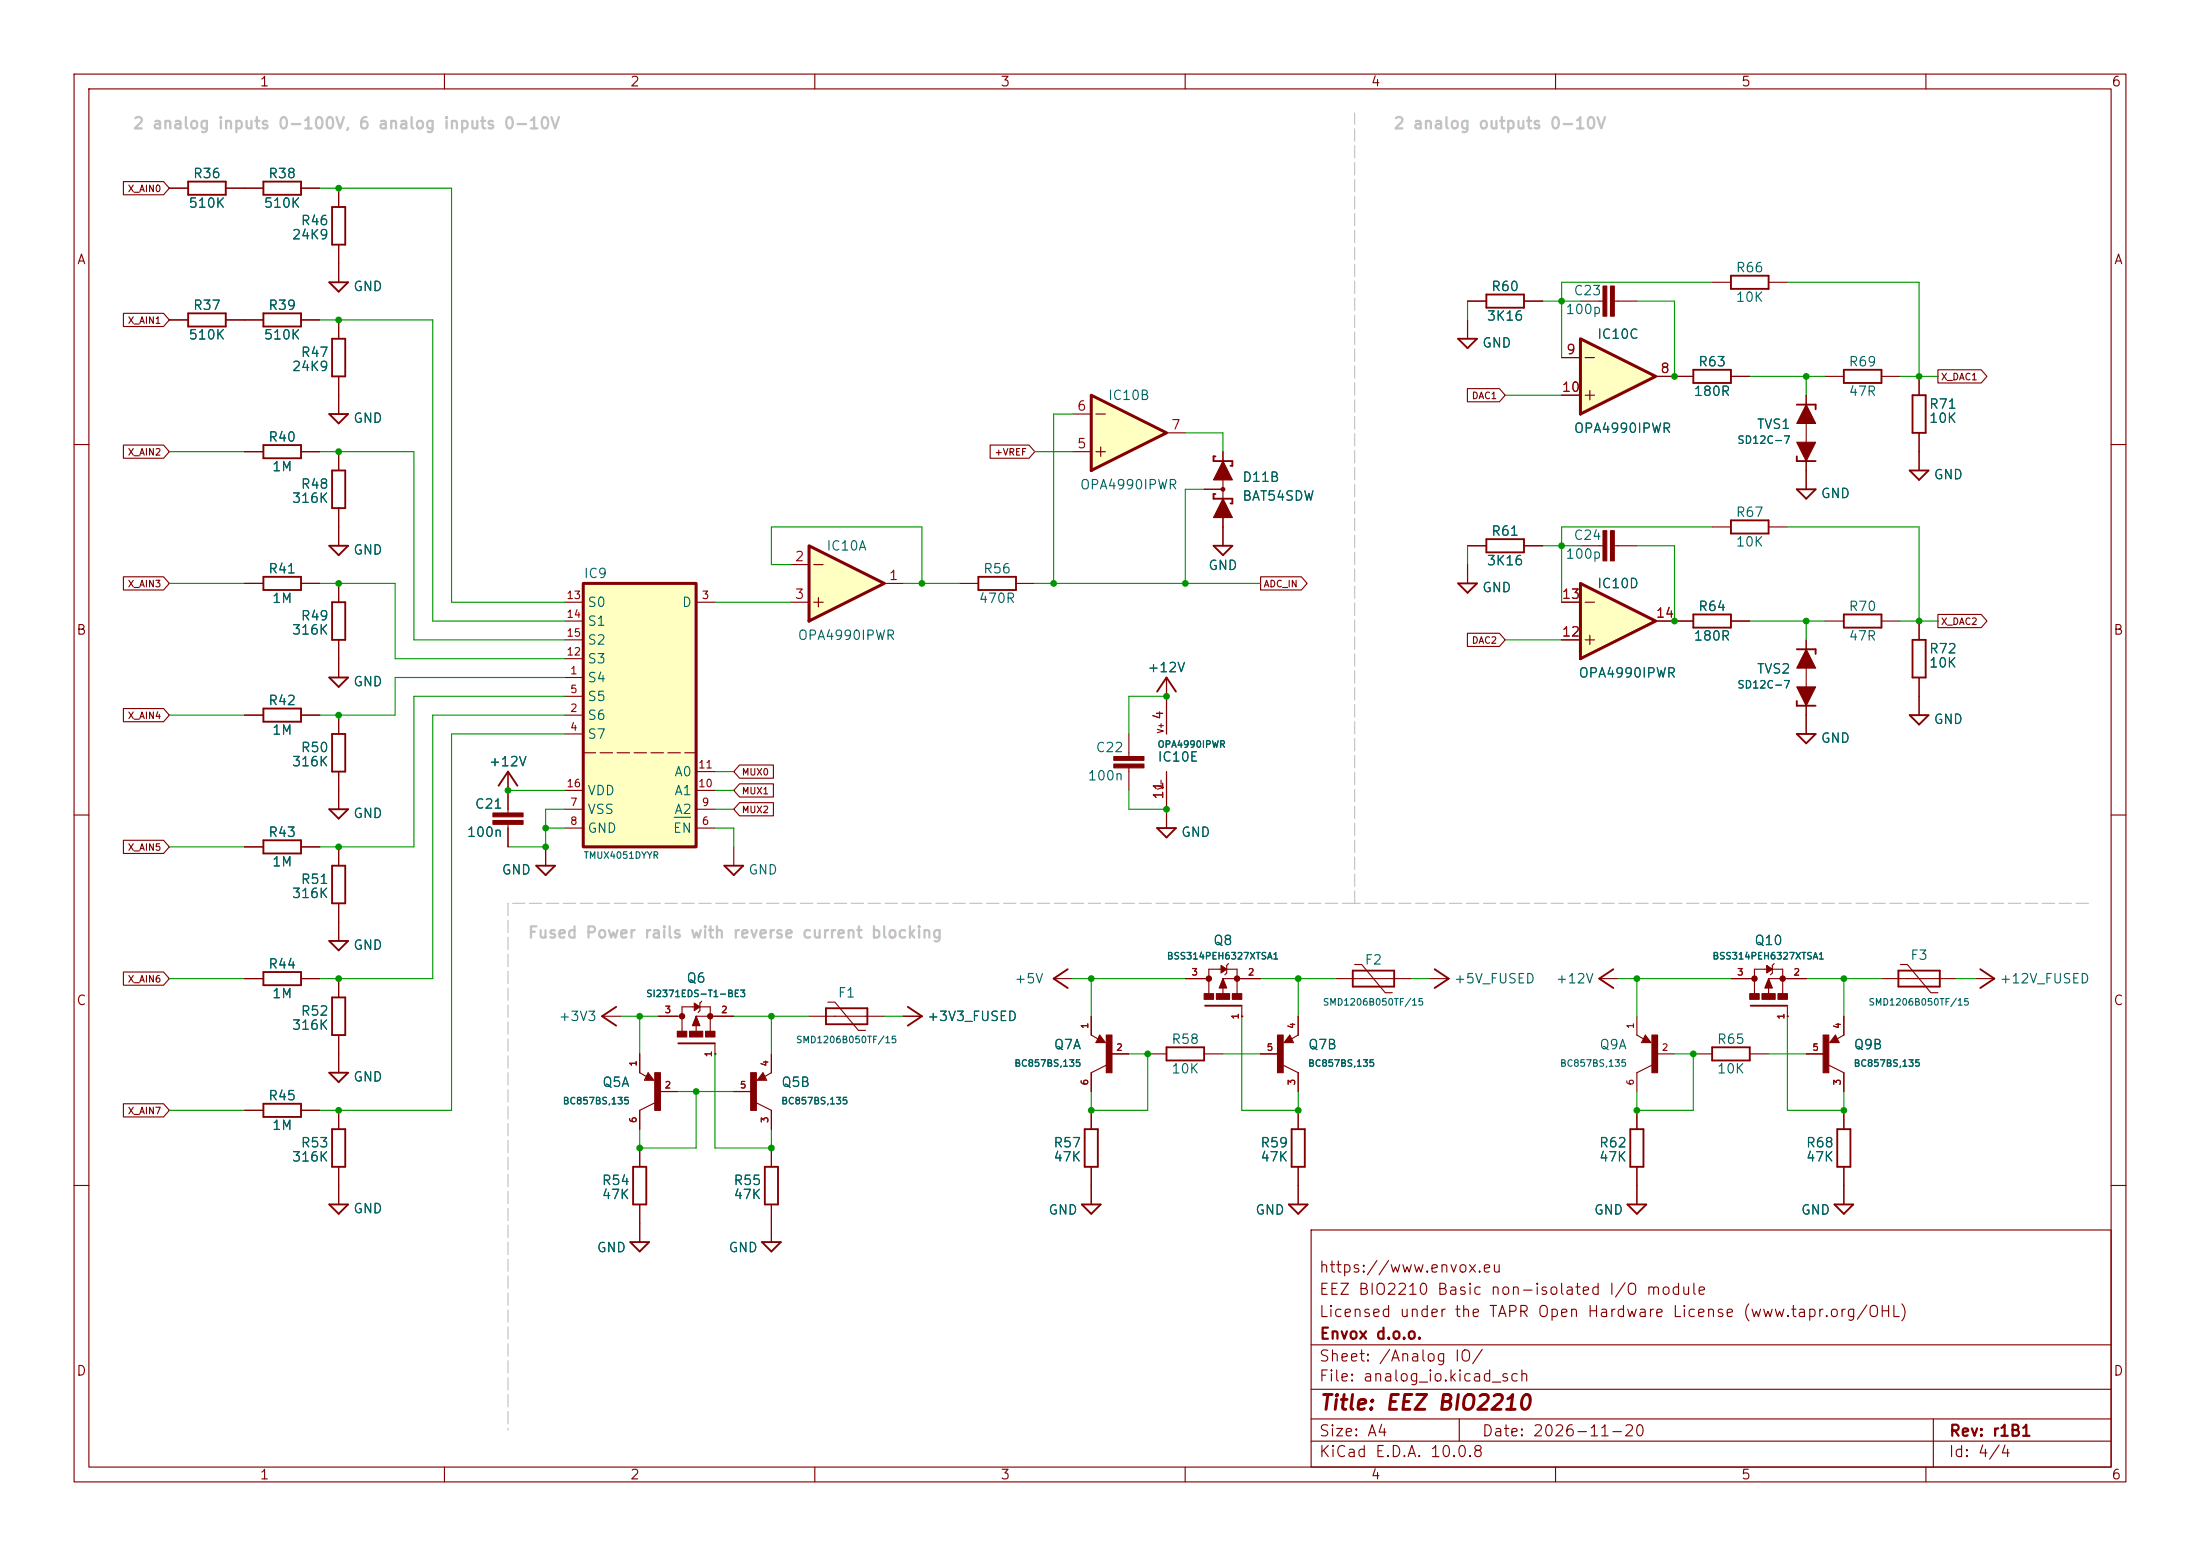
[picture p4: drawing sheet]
<svg xmlns="http://www.w3.org/2000/svg" width="297mm" height="210mm" viewBox="0 0 297 210" stroke-linecap="round" stroke-linejoin="round" font-family="sans-serif">
<g fill="none" stroke="#840000" stroke-width=".15">
<path d="M10 10h277v190h-277zM12 12h273v186h-273zM60 10v2M110 10v2M160 10v2M210 10v2M260 10v2M22.9 25.4h2.5M30.5 25.4h2.5M243.8 53.3v12.7M246.4 50.8h2.5M254 50.8h2.5"/>
<path d="M259.1 50.8v2.5M259.1 58.4v5.1M10 60h2M231.1 71.1h2.6M238.8 71.1h2.5M285 60h2M243.8 86.4v12.7M246.4 83.8h2.5M254 83.8h2.5M259.1 83.8v2.6M259.1 91.4v5.1M10 110h2"/>
<path d="M68.6 104.1v5.6M68.6 111.3v3M285 110h2M81.3 137.2h2.5M121.9 137.2h2.6M142.2 132.1h2.6M147.3 137.2v2.5l.9 .5M148.5 139.7l.7 1h-1.2zM174.1 139.7l.5 1h-1.2zM175.3 137.2v2.5l-.9 .5M180.3 132.1h10.2M182.9 130.2h.9l3.2 3.8h1"/>
<path d="M254 132.1h10.2M256.5 130.2h1l3.2 3.8h.9M266.7 132.1h2.5M86.4 142.2v2.6l.8 .5M86.4 154.9v2.6M87.5 144.8l.8 1h-1.3zM88.4 148.8l-2 1.1v2.5M88.9 147.3h2.5M99.1 147.3h2.5M102.1 148.8l2 1.1v2.5M103 144.8l.5 1h-1.3zM104.1 142.2v2.6l-.8 .5"/>
<path d="M104.1 154.9v2.6M149.4 143.8l-2.1 1v2.5M149.9 142.2h2.5M170.2 142.2h2.5M173.2 143.8l2.1 1v2.5M221 149.9v2.5M221 157.5v5.1M10 160h2M86.4 162.6v5M104.1 162.6v5M147.3 160v2.6M177 166h108v32h-108z"/>
<path d="M285 160h2M60 198v2M110 198v2M160 198v2M177 194.5h108M177 191.5h108M177 187.5h108M177 181.5h108M197 191.5v3M210 198v2M260 198v2M261 191.5v6.5"/>
</g>
<g fill="none" stroke="#840000" stroke-width=".25">
<path d="M25.4 24.5h5.1v1.8h-5.1zM242.6 54.6h2.5v.6M248.9 49.9h5.1v1.8h-5.1zM258.2 53.3h1.8v5.1h-1.8zM233.7 70.2h5.1v1.8h-5.1zM242.6 61.6v.6h2.5M242.6 66h2.5l-1.3 1.3zM257.8 63.5h2.5l-1.2 1.3zM242.6 99.1h2.5l-1.3 1.2zM242.6 94.6v.7h2.5M242.6 87.6h2.5v.7M248.9 82.9h5.1v1.8h-5.1z"/>
<path d="M257.8 96.5h2.5l-1.2 1.3zM258.2 86.4h1.8v5h-1.8zM67.3 106l1.3-1.9 1.2 1.9M83.2 135.9l-1.9 1.3 1.9 1.2M122.6 135.9l1.9 1.3-1.9 1.2M144.1 130.8l-1.9 1.3 1.9 1.3M182.6 131h5.6v2.2h-5.6zM256.3 131h5.6v2.2h-5.6zM267.3 130.8l1.9 1.3-1.9 1.3M85.5 157.5h1.7v5.1h-1.7zM87.5 145.3l.1 .2h-.4l.3-.5 .5 .7h-.8M103 145.3l-.1 .2h.4l-.3-.5-.5 .7h.8"/>
<path d="M103.3 157.5h1.7v5.1h-1.7zM148.5 140.2l.1 .3h-.4l.3-.5 .5 .6h-.8M174.1 140.2l-.1 .3h.4l-.3-.5-.5 .6h.8M220.1 152.4h1.8v5.1h-1.8zM85.1 167.6h2.5l-1.2 1.3zM102.9 167.6h2.5l-1.3 1.3zM146 162.6h2.6l-1.3 1.2zM219.7 162.6h2.5l-1.2 1.2z"/>
</g>
<g fill="#840000" stroke="#840000" stroke-width=".15">
<path d="M88.4 144.8h.8v5.1h-.8z"/>
<path d="M172.5 139.7h.7v5.1h-.7z"/>
<path d="M101.3 144.8h.8v5.1h-.8z"/>
<path d="M149.4 139.7h.7v5.1h-.7z"/>
<path d="M242.6 59.7h2.5l-1.3 2.5z"/>
<path d="M243.8 54.6l1.3 2.6h-2.5z"/>
<path d="M242.6 92.7h2.5l-1.3 2.6z"/>
<path d="M243.8 87.6l1.3 2.6h-2.5z"/>
<path d="M66.5 109.7h4.1v.5h-4.1z"/>
<path d="M66.5 110.7h4.1v.6h-4.1z"/>
</g>
<path d="M78.7 78.7h15.3v35.6h-15.3z" fill="#ffffc2"/>
<path d="M78.7 78.7h15.3v35.6h-15.3z" fill="none" stroke="#840000" stroke-width=".41"/>
<path d="M78.7 101.6h15.3" fill="none" stroke="#840000" stroke-width=".15" stroke-dasharray="1.7 .6"/>
<g fill="none" stroke="#840000" stroke-width=".15">
<path d="M45.7 25.4v2.5M45.7 33v5.1M22.9 43.2h2.5M30.5 43.2h5.1M40.6 43.2h2.6M129.5 78.7h2.6M137.2 78.7h2.5M76.2 91.4h2.5M76.2 96.5h2.5M76.2 81.3h2.5M76.2 99.1h2.5M76.2 94h2.5"/>
<path d="M76.2 88.9h2.5M76.2 83.8h2.5M76.2 86.4h2.5M94 81.3h2.5M76.2 111.8h2.5M76.2 109.2h2.5M76.2 106.7h2.5M94 111.8h2.5M94 109.2h2.5M94 106.7h2.5M94 104.1h2.5"/>
</g>
<path d="M91 110.3h2.2" fill="none" stroke="#006464" stroke-width=".15"/>
<path d="M44.4 38.1h2.6l-1.3 1.3zM44.8 27.9h1.8v5.1h-1.8zM25.4 42.3h5.1v1.8h-5.1zM35.6 42.3h5v1.8h-5zM132.1 77.9h5.1v1.7h-5.1z" fill="none" stroke="#840000" stroke-width=".25"/>
<path d="M109.2 73.7l10.2 5-10.2 5.1z" fill="#ffffc2"/>
<g fill="none" stroke="#840000" stroke-width=".15">
<path d="M33 25.4h2.6M40.6 25.4h2.6M45.7 43.2v2.5M45.7 50.8v5.1M33 78.7h2.6M33 61h2.6M40.6 78.7h2.6M40.6 61h2.6M45.7 61v2.5M45.7 68.6v5.1M106.7 76.2h2.5M109.9 76.2h1.2"/>
<path d="M119.4 78.7h2.5M165.1 62.2v6.4M198.1 76.2v2.5M198.1 73.7h2.6M205.7 73.7h2.6M106.7 81.3h2.5M109.9 81.3h1.2M110.5 80.6v1.3M152.4 99.1v3M157.5 91.4v2.6M33 114.3h2.6M40.6 114.3h2.6"/>
<path d="M73.7 114.3v2.5M99.1 114.3v2.5M152.4 103.6v3.1M33 132.1h2.6M40.6 132.1h2.6M45.7 132.1v2.5M45.7 139.7v2.5M88.9 137.2h3.2M92.1 139.2v-3.3h3.8v3.3M94.7 135.1l-.2 .3v1l-.3 .3M99.1 137.2h-5.1v2M109.2 137.2h10.2"/>
<path d="M111.8 135.3h.9l3.2 3.8h.9M193 132.1h2.6M215.9 132.1h2.5M221 137.2v2.5l.9 .5M222.1 139.7l.8 1h-1.3zM233.7 132.1h3.2M236.9 134.1v-3.3h3.8v3.3M239.5 130l-.2 .3v1l-.3 .3M241.3 137.2h.1M241.3 135.9v1.4M243.8 132.1h-5v2M247.8 139.7l.5 1h-1.3z"/>
<path d="M248.9 137.2v2.5l-.9 .5M96.5 142.2h.1M96.5 141v1.4M175.3 149.9v2.5M175.3 157.5v5.1M223 143.8l-2 1v2.5M223.5 142.2h2.6M228.6 142.2h2.5M236.2 142.2h2.6M243.8 142.2h2.6M246.9 143.8l2 1v2.5M248.9 149.9v2.5"/>
<path d="M248.9 157.5v5.1"/>
</g>
<path d="M109.2 73.7l10.2 5-10.2 5.1z" fill="none" stroke="#840000" stroke-width=".41"/>
<g fill="none" stroke="#840000" stroke-width=".25">
<path d="M35.6 24.5h5v1.8h-5zM44.4 55.9h2.6l-1.3 1.3zM44.8 45.7h1.8v5.1h-1.8zM35.6 60.1h5v1.7h-5zM35.6 77.9h5v1.7h-5zM44.4 73.7h2.6l-1.3 1.2zM44.8 63.5h1.8v5.1h-1.8zM164.1 66.7h-.3v.6h2.6v.6h-.3M196.8 78.7h2.6l-1.3 1.3zM200.7 72.8h5v1.7h-5zM156.2 93.3l1.3-1.9 1.2 1.9M35.6 113.4h5v1.8h-5z"/>
<path d="M72.4 116.8h2.5l-1.2 1.3zM97.8 116.8h2.5l-1.2 1.3zM35.6 131.2h5v1.8h-5zM44.8 134.6h1.8v5.1h-1.8zM111.5 136.1h5.6v2.1h-5.6zM193.7 130.8l1.9 1.3-1.9 1.3M217.8 130.8l-1.9 1.3 1.9 1.3M236.3 135.7h5M91.6 140.8h4.9M174.4 152.4h1.7v5.1h-1.7zM222.1 140.2l.1 .3h-.3l.2-.5 .5 .6h-.7M231.1 141.4h5.1v1.7h-5.1z"/>
<path d="M247.8 140.2l-.2 .3h.4l-.2-.5-.5 .6h.7M248 152.4h1.8v5.1h-1.8zM174 162.6h2.5l-1.2 1.2zM247.6 162.6h2.6l-1.3 1.2z"/>
</g>
<g fill="#840000" stroke="#840000" stroke-width=".15">
<path d="M95.2 139.2h1.3v.8h-1.3z"/>
<path d="M93.1 139.2h1.8v.8h-1.8z"/>
<path d="M91.4 139.2h1.3v.8h-1.3z"/>
<path d="M94 137.2l.5 1.2h-1z"/>
<path d="M93.7 135.4l.8 .5-.8 .5z"/>
<path d="M223 139.7h.8v5.1h-.8z"/>
<path d="M240 134.1h1.3v.8h-1.3z"/>
<path d="M237.9 134.1h1.7v.8h-1.7z"/>
<path d="M236.2 134.1h1.3v.8h-1.3z"/>
<path d="M238.8 132.1l.5 1.3h-1z"/>
<path d="M238.5 130.3l.8 .5-.8 .5z"/>
<path d="M246.1 139.7h.8v5.1h-.8z"/>
<path d="M150.4 102.1h4v.5h-4z"/>
<path d="M150.4 103.1h4v.5h-4z"/>
<circle cx="95.9" cy="137.2" r=".36"/>
<circle cx="92.1" cy="137.2" r=".36"/>
<circle cx="240.7" cy="132.1" r=".36"/>
<circle cx="236.9" cy="132.1" r=".36"/>
</g>
<circle cx="165.1" cy="66" r=".33" fill="#840000"/>
<g fill="none" stroke="#840000" stroke-width=".15">
<path d="M231.1 38.1h2.6M238.8 38.1h2.5M226.1 50.8h2.5M233.7 50.8h2.5M162.6 66h2.5M165.1 61v2.5M165.1 68.6v5.1M45.7 88.9v2.5M45.7 96.5v2.6M157.5 94v5.1M45.7 104.1v5.1M45.7 114.3v2.5"/>
<path d="M157.5 104.1v7.7M45.7 121.9v2.6"/>
</g>
<path d="M233.7 37.2h5.1v1.8h-5.1zM228.6 49.9h5.1v1.8h-5.1zM163.8 73.7h2.6l-1.3 1.2zM164.1 61.6h-.3v.6h2.6v.7h-.3M44.4 91.4h2.6l-1.3 1.3zM44.8 99.1h1.8v5h-1.8zM44.4 109.2h2.6l-1.3 1.3zM44.8 116.8h1.8v5.1h-1.8zM156.2 111.8h2.5l-1.2 1.2z" fill="none" stroke="#840000" stroke-width=".25"/>
<g fill="#840000" stroke="#840000" stroke-width=".15">
<path d="M165.1 67.3l1.3 2.6h-2.6z"/>
<path d="M165.1 62.2l1.3 2.6h-2.6z"/>
</g>
<path d="M213.4 45.7l10.1 5.1-10.1 5.1z" fill="#ffffc2"/>
<path d="M210.8 53.3h2.6M210.8 48.3h2.6M213.4 40.6h3M214 53.3h1.3M214 48.3h1.3M214.6 52.7v1.3M217.9 40.6h3.1M223.5 50.8h2.6M45.7 124.5v2.5" fill="none" stroke="#840000" stroke-width=".15"/>
<path d="M213.4 45.7l10.1 5.1-10.1 5.1z" fill="none" stroke="#840000" stroke-width=".41"/>
<path d="M44.4 127h2.6l-1.3 1.3z" fill="none" stroke="#840000" stroke-width=".25"/>
<g fill="#840000" stroke="#840000" stroke-width=".15">
<path d="M217.4 38.6h.5v4.1h-.5z"/>
<path d="M216.4 38.6h.5v4.1h-.5z"/>
</g>
<path d="M147.3 53.3l10.2 5.1-10.2 5.1z" fill="#ffffc2"/>
<g fill="none" stroke="#840000" stroke-width=".15">
<path d="M144.8 55.9h2.5M148 55.9h1.2M157.5 58.4h2.5M198.1 43.2v2.5M198.1 40.6h2.6M205.7 40.6h2.6M45.7 78.7v2.6M144.8 61h2.5M148 61h1.2M148.6 60.3v1.3M33 96.5h2.6M40.6 96.5h2.6"/>
<path d="M45.7 86.4v2.5M226.1 83.8h2.5M233.7 83.8h2.5M160 132.1h3.2M163.2 134.1v-3.3h3.8v3.3M165.9 130l-.3 .3v1l-.2 .3M167.6 137.2h.1M167.6 135.9v1.4M170.2 132.1h-5.1v2M45.7 142.2v2.6M147.3 149.9v2.5M147.3 157.5v2.5"/>
<path d="M154.9 142.2h2.6M162.6 142.2h2.5M45.7 160v2.6"/>
</g>
<path d="M147.3 53.3l10.2 5.1-10.2 5.1z" fill="none" stroke="#840000" stroke-width=".41"/>
<path d="M200.7 39.8h5v1.7h-5zM196.8 45.7h2.6l-1.3 1.3zM35.6 95.6h5v1.8h-5zM44.8 81.3h1.8v5.1h-1.8zM228.6 82.9h5.1v1.8h-5.1zM162.7 135.7h4.9M44.4 144.8h2.6l-1.3 1.3zM146.4 152.4h1.8v5.1h-1.8zM157.5 141.4h5.1v1.7h-5.1zM44.4 162.6h2.6l-1.3 1.2z" fill="none" stroke="#840000" stroke-width=".25"/>
<g fill="#840000" stroke="#840000" stroke-width=".15">
<path d="M166.4 134.1h1.2v.8h-1.2z"/>
<path d="M164.2 134.1h1.8v.8h-1.8z"/>
<path d="M162.6 134.1h1.2v.8h-1.2z"/>
<path d="M165.1 132.1l.5 1.3h-1z"/>
<path d="M164.8 130.3l.8 .5-.8 .5z"/>
<circle cx="167" cy="132.1" r=".36"/>
<circle cx="163.2" cy="132.1" r=".36"/>
</g>
<path d="M213.4 78.7l10.1 5.1-10.1 5.1z" fill="#ffffc2"/>
<g fill="none" stroke="#840000" stroke-width=".15">
<path d="M16.7 24.5h5.4l.8 .9-.8 .9h-5.4zM22.9 25.4h2.5M30.5 25.4h5.1M40.6 25.4h2.6M45.7 25.4v2.5M45.7 33v5.1M16.7 42.3h5.4l.8 .9-.8 .9h-5.4zM22.9 43.2h2.5M30.5 43.2h5.1M40.6 43.2h2.6M45.7 43.2v2.5M45.7 50.8v5.1"/>
<path d="M198.1 52.5h4.3l.8 .8-.8 .9h-4.3zM198.1 43.2v2.5M198.1 40.6h2.6M205.7 40.6h2.6M210.8 48.3h2.6M210.8 53.3h2.6M223.5 50.8h5.1M233.7 50.8h2.5M243.8 53.3v2.6M259.1 50.8v2.5M259.1 58.4v5.1M261.6 49.9h5.9l.7 .9-.7 .9h-5.9z"/>
<path d="M16.7 77.9h5.4l.8 .8-.8 .9h-5.4zM16.7 60.1h5.4l.8 .9-.8 .8h-5.4zM33 78.7h2.6M33 61h2.6M40.6 78.7h2.6M40.6 61h2.6M45.7 61v2.5M45.7 68.6v5.1M45.7 78.7v2.6M133.7 60.1h5.2l.8 .9-.8 .8h-5.2zM162.6 66h2.5M165.1 61v2.5"/>
<path d="M165.1 68.6v5.1M170.2 77.9h5.5l.8 .8-.8 .9h-5.5zM198.1 73.7h2.6M198.1 76.2v2.5M205.7 73.7h2.6M213.4 73.7h3M217.9 73.7h3.1M243.8 61v5M16.7 95.6h5.4l.8 .9-.8 .9h-5.4zM33 96.5h2.6M40.6 96.5h2.6M45.7 86.4v5"/>
<path d="M45.7 96.5v2.6M157.5 91.4v7.7M198.1 85.5h4.3l.8 .9-.8 .8h-4.3zM210.8 86.4h2.6M210.8 81.3h2.6M214 86.4h1.3M214 81.3h1.3M214.6 85.7v1.3M223.5 83.8h5.1M233.7 83.8h2.5M243.8 86.4v2.5M243.8 94v5.1"/>
<path d="M259.1 83.8v2.6M259.1 91.4v5.1M261.6 82.9h5.9l.7 .9-.7 .9h-5.9zM16.7 113.4h5.4l.8 .9-.8 .9h-5.4zM33 114.3h2.6M40.6 114.3h2.6M45.7 104.1v5.1M45.7 114.3v2.5M68.6 104.1v5.1M68.6 111.8v2.5M73.7 114.3v2.5M99.8 105.8h4.6v1.8h-4.6l-.7-.9z"/>
<path d="M99.8 103.3h4.6v1.7h-4.6l-.7-.9zM99.8 108.3h4.6v1.8h-4.6l-.7-.9zM157.5 104.1v7.7M16.7 131.2h5.4l.8 .9-.8 .9h-5.4zM33 132.1h2.6M40.6 132.1h2.6M45.7 121.9v5.1M45.7 132.1v2.5M45.7 139.7v5.1M88.9 137.2h2.5M96.5 137.2h2.6M121.9 137.2h2.6"/>
<path d="M147.3 137.2v2.5M160 132.1h2.6M167.6 137.2h.1M167.6 132.1h2.6M175.3 137.2v2.5M233.7 132.1h2.5M241.3 137.2h.1M241.3 132.1h2.5M248.9 137.2v2.5M16.7 149h5.4l.8 .9-.8 .8h-5.4zM33 149.9h2.6M40.6 149.9h2.6"/>
<path d="M45.7 149.9v2.5M45.7 157.5v5.1M86.4 142.2v2.6M86.4 149.9v2.5M86.4 154.9v2.6M88.9 147.3h2.5M96.5 142.2h.1M99.1 147.3h2.5M104.1 142.2v2.6M104.1 149.9v2.5M104.1 154.9v2.6M147.3 144.8v2.5"/>
<path d="M147.3 149.9v2.5M147.3 157.5v5.1M149.9 142.2h2.5M170.2 142.2h2.5M175.3 144.8v2.5M175.3 149.9v2.5M175.3 157.5v5.1M221 149.9v2.5M221 157.5v5.1M243.8 142.2h2.6M248.9 144.8v2.5M248.9 149.9v2.5"/>
<path d="M248.9 157.5v5.1M86.4 162.6v5M104.1 162.6v5"/>
</g>
<path d="M213.4 78.7l10.1 5.1-10.1 5.1z" fill="none" stroke="#840000" stroke-width=".41"/>
<g fill="#840000" stroke="#840000" stroke-width=".15">
<path d="M217.4 71.6h.5v4.1h-.5z"/>
<path d="M216.4 71.6h.5v4.1h-.5z"/>
</g>
<path d="M35.6 149h5v1.7h-5zM44.8 152.4h1.8v5.1h-1.8z" fill="none" stroke="#840000" stroke-width=".25"/>
<path d="M68.6 121.9v71.1M182.9 121.9v-106.7M182.9 121.9h-114.3M281.9 121.9h-99" fill="none" stroke="#c2c2c2" stroke-width=".15" stroke-dasharray="1.7 .6"/>
<g fill="none" stroke="#009600" stroke-width=".15">
<path d="M43.2 25.4h17.8v55.9h15.2M231.1 38.1h-20.3v10.2M241.3 38.1h17.8v12.7M43.2 43.2h15.2v40.6h17.8M144.8 55.9h-2.6v22.8M160 58.4h5.1v2.6M198.1 40.6v2.6M203.2 53.3h7.6M208.3 40.6h5.1M221 40.6h5.1v10.2M236.2 50.8h10.2M243.8 50.8v2.5"/>
<path d="M256.5 50.8h5.1M22.9 78.7h10.1M22.9 61h10.1M43.2 61h12.7v25.4h20.3M43.2 78.7h10.1v10.2h22.9M106.7 76.2h-2.6v-5.1h20.4v7.6M121.9 78.7h7.6M139.7 78.7h30.5M139.7 61h5.1M162.6 66h-2.6v12.7M198.1 73.7v2.5M208.3 73.7h5.1"/>
<path d="M221 73.7h5.1v10.1M231.1 71.1h-20.3v10.2M241.3 71.1h17.8v12.7M22.9 96.5h10.1M76.2 96.5h-17.8v35.6h-15.2M76.2 94h-20.3v20.3h-12.7M76.2 99.1h-15.2v50.8h-17.8M76.2 91.4h-22.9v5.1h-10.1M96.5 81.3h10.2M157.5 94h-5.1v5.1M203.2 86.4h7.6M236.2 83.8h10.2"/>
<path d="M243.8 83.8v2.6M256.5 83.8h5.1M22.9 114.3h10.1M68.6 106.7h7.6M73.7 111.8h2.5M76.2 109.2h-2.5v5.1h-5.1M96.5 109.2h2.6M96.5 111.8h2.6v2.5M96.5 106.7h2.6M96.5 104.1h2.6M152.4 106.7v2.5h5.1M22.9 132.1h10.1"/>
<path d="M83.8 137.2h5.1M86.4 137.2v5M99.1 137.2h10.1M104.1 137.2v5M119.4 137.2h2.5M144.8 132.1h15.2M147.3 132.1v5.1M167.6 137.2v12.7h7.7v-2.6M170.2 132.1h10.1M175.3 132.1v5.1M190.5 132.1h2.5M218.4 132.1h15.3"/>
<path d="M221 132.1v5.1M241.3 137.2v12.7h7.6v-2.6M243.8 132.1h10.2M248.9 132.1v5.1M264.2 132.1h2.5M22.9 149.9h10.1M91.4 147.3h7.7M94 147.3v7.6h-7.6v-2.5M96.5 142.2v12.7h7.6v-2.5M152.4 142.2h2.5v7.7h-7.6v-2.6M165.1 142.2h5.1M226.1 142.2h2.5v7.7h-7.6v-2.6"/>
<path d="M238.8 142.2h5"/>
</g>
<g fill="#009600">
<circle cx="154.9" cy="142.2" r=".46"/>
<circle cx="147.3" cy="149.9" r=".46"/>
<circle cx="160" cy="78.7" r=".46"/>
<circle cx="142.2" cy="78.7" r=".46"/>
<circle cx="147.3" cy="132.1" r=".46"/>
<circle cx="157.5" cy="94" r=".46"/>
<circle cx="157.5" cy="109.2" r=".46"/>
<circle cx="210.8" cy="40.6" r=".46"/>
<circle cx="210.8" cy="73.7" r=".46"/>
<circle cx="243.8" cy="50.8" r=".46"/>
<circle cx="226.1" cy="50.8" r=".46"/>
<circle cx="226.1" cy="83.8" r=".46"/>
<circle cx="221" cy="132.1" r=".46"/>
<circle cx="259.1" cy="83.8" r=".46"/>
<circle cx="243.8" cy="83.8" r=".46"/>
<circle cx="259.1" cy="50.8" r=".46"/>
<circle cx="248.9" cy="132.1" r=".46"/>
<circle cx="221" cy="149.9" r=".46"/>
<circle cx="228.6" cy="142.2" r=".46"/>
<circle cx="175.3" cy="132.1" r=".46"/>
<circle cx="248.9" cy="149.9" r=".46"/>
<circle cx="175.3" cy="149.9" r=".46"/>
<circle cx="45.7" cy="25.4" r=".46"/>
<circle cx="45.7" cy="61" r=".46"/>
<circle cx="45.7" cy="78.7" r=".46"/>
<circle cx="45.7" cy="43.2" r=".46"/>
<circle cx="104.1" cy="137.2" r=".46"/>
<circle cx="73.7" cy="114.3" r=".46"/>
<circle cx="73.7" cy="111.8" r=".46"/>
<circle cx="86.4" cy="137.2" r=".46"/>
<circle cx="124.5" cy="78.7" r=".46"/>
<circle cx="86.4" cy="154.9" r=".46"/>
<circle cx="94" cy="147.3" r=".46"/>
<circle cx="104.1" cy="154.9" r=".46"/>
<circle cx="68.6" cy="106.7" r=".46"/>
<circle cx="45.7" cy="96.5" r=".46"/>
<circle cx="45.7" cy="132.1" r=".46"/>
<circle cx="45.7" cy="114.3" r=".46"/>
<circle cx="45.7" cy="149.9" r=".46"/>
</g>
<text font-size="2" fill="#840000" x="178" y="190.8">Title: EEZ BIO2210</text>
<g font-size="1.5" fill="#c2c2c2">
<text x="17.8" y="17.8">2 analog inputs 0-100V, 6 analog inputs 0-10V</text>
<text x="188" y="17.8">2 analog outputs 0-10V</text>
<text x="71.2" y="127">Fused Power rails with reverse current blocking</text>
</g>
<g font-size="1.5" fill="#840000">
<text x="178" y="172.1">https://www.envox.eu</text>
<text x="178" y="178.1">Licensed under the TAPR Open Hardware License (www.tapr.org/OHL)</text>
<text x="178" y="175.1">EEZ BIO2210 Basic non-isolated I/O module</text>
<text x="178" y="184.1">Sheet: /Analog IO/</text>
<text x="178" y="181.1">Envox d.o.o.</text>
<text x="178" y="186.8">File: analog_io.kicad_sch</text>
<text x="178" y="197">KiCad E.D.A. 10.0.8</text>
<text x="178" y="194.2">Size: A4</text>
<text x="200" y="194.2">Date: 2026-11-20</text>
<text x="263" y="197">Id: 4/4</text>
<text x="263" y="194.2">Rev: r1B1</text>
</g>
<g font-size="1.3" fill="#840000">
<text x="35" y="12">1</text>
<text x="85" y="12">2</text>
<text x="135" y="12">3</text>
<text x="185" y="12">4</text>
<text x="235" y="12">5</text>
<text x="285" y="12">6</text>
<text x="10.3" y="36">A</text>
<text x="285.3" y="36">A</text>
<text x="10.2" y="86">B</text>
<text x="285.2" y="86">B</text>
<text x="10.2" y="136">C</text>
<text x="285.2" y="136">C</text>
<text x="10.2" y="186">D</text>
<text x="285.2" y="186">D</text>
<text x="35" y="200">1</text>
<text x="85" y="200">2</text>
<text x="135" y="200">3</text>
<text x="185" y="200">4</text>
<text x="235" y="200">5</text>
<text x="285" y="200">6</text>
</g>
<g font-size="1.3" fill="#006464">
<text x="25.4" y="28.4">510K</text>
<text x="26" y="24.4">R36</text>
<text x="35.5" y="28.4">510K</text>
<text x="36.1" y="24.4">R38</text>
<text x="39.3" y="32.6">24K9</text>
<text x="40.5" y="30.7">R46</text>
<text x="47.6" y="39.6">GND</text>
<text x="201.2" y="39.6">R60</text>
<text x="212.4" y="40.2">C23</text>
<text x="234.2" y="37.1">R66</text>
<text x="234.2" y="41.1">10K</text>
<text x="25.4" y="46.1">510K</text>
<text x="26" y="42.1">R37</text>
<text x="35.5" y="46.1">510K</text>
<text x="36.1" y="42.1">R39</text>
<text x="200" y="47.2">GND</text>
<text x="200.6" y="43.6">3K16</text>
<text x="211.3" y="42.7">100p</text>
<text x="215.5" y="46">IC10C</text>
<text x="39.3" y="50.4">24K9</text>
<text x="40.5" y="48.5">R47</text>
<text x="228.6" y="53.8">180R</text>
<text x="229.2" y="49.8">R63</text>
<text x="249.5" y="49.8">R69</text>
<text x="249.5" y="53.8">47R</text>
<text x="36.1" y="59.9">R40</text>
<text x="47.6" y="57.4">GND</text>
<text x="149.5" y="54.3">IC10B</text>
<text x="212.4" y="58.7">OPA4990IPWR</text>
<text x="237.1" y="58.2">TVS1</text>
<text x="260.3" y="55.5">R71</text>
<text x="260.3" y="57.4">10K</text>
<text x="36.6" y="63.9">1M</text>
<text x="167.6" y="65.4">D11B</text>
<text x="261" y="65">GND</text>
<text x="39.3" y="68.2">316K</text>
<text x="40.5" y="66.3">R48</text>
<text x="145.7" y="66.4">OPA4990IPWR</text>
<text x="167.6" y="67.9">BAT54SDW</text>
<text x="234.2" y="70.1">R67</text>
<text x="245.7" y="67.5">GND</text>
<text x="36.1" y="77.7">R41</text>
<text x="47.6" y="75.2">GND</text>
<text x="111.5" y="74.6">IC10A</text>
<text x="132.6" y="77.7">R56</text>
<text x="163" y="77.3">GND</text>
<text x="200.6" y="76.6">3K16</text>
<text x="201.2" y="72.6">R61</text>
<text x="211.3" y="75.7">100p</text>
<text x="212.4" y="73.2">C24</text>
<text x="234.2" y="74.1">10K</text>
<text x="36.6" y="81.7">1M</text>
<text x="78.7" y="78.3">IC9</text>
<text x="79.2" y="82.2">S0</text>
<text x="92" y="82.2">D</text>
<text x="132" y="81.7">470R</text>
<text x="200" y="80.2">GND</text>
<text x="215.5" y="79.7">IC10D</text>
<text x="229.2" y="82.8">R64</text>
<text x="249.5" y="82.8">R70</text>
<text x="39.3" y="86">316K</text>
<text x="40.5" y="84.1">R49</text>
<text x="79.2" y="89.9">S3</text>
<text x="79.2" y="84.8">S1</text>
<text x="79.2" y="87.3">S2</text>
<text x="107.6" y="86.7">OPA4990IPWR</text>
<text x="228.6" y="86.8">180R</text>
<text x="249.5" y="86.8">47R</text>
<text x="260.3" y="88.5">R72</text>
<text x="36.1" y="95.5">R42</text>
<text x="47.6" y="92.9">GND</text>
<text x="79.2" y="92.4">S4</text>
<text x="79.2" y="94.9">S5</text>
<text x="154.8" y="91">+12V</text>
<text x="213" y="91.8">OPA4990IPWR</text>
<text x="237.1" y="91.2">TVS2</text>
<text x="260.3" y="90.4">10K</text>
<text x="36.6" y="99.5">1M</text>
<text x="40.5" y="101.8">R50</text>
<text x="79.2" y="97.5">S6</text>
<text x="79.2" y="100">S7</text>
<text x="147.8" y="101.8">C22</text>
<text x="245.7" y="100.6">GND</text>
<text x="261" y="98">GND</text>
<text x="39.3" y="103.7">316K</text>
<text x="65.9" y="103.7">+12V</text>
<text x="79.2" y="107.6">VDD</text>
<text x="90.9" y="107.6">A1</text>
<text x="90.9" y="105.1">A0</text>
<text x="146.7" y="105.6">100n</text>
<text x="156.2" y="103.1">IC10E</text>
<text x="36.1" y="113.3">R43</text>
<text x="47.6" y="110.7">GND</text>
<text x="62.9" y="113.3">100n</text>
<text x="64" y="109.5">C21</text>
<text x="79.2" y="110.2">VSS</text>
<text x="79.2" y="112.7">GND</text>
<text x="90.8" y="112.7">EN</text>
<text x="90.9" y="110.2">A2</text>
<text x="159.4" y="113.3">GND</text>
<text x="36.6" y="117.3">1M</text>
<text x="40.5" y="119.6">R51</text>
<text x="67.6" y="118.3">GND</text>
<text x="100.9" y="118.3">GND</text>
<text x="39.3" y="121.5">316K</text>
<text x="36.1" y="131">R44</text>
<text x="47.6" y="128.5">GND</text>
<text x="163.7" y="127.9">Q8</text>
<text x="184.1" y="130.5">F2</text>
<text x="236.8" y="127.9">Q10</text>
<text x="257.8" y="129.9">F3</text>
<text x="36.6" y="135">1M</text>
<text x="40.5" y="137.4">R52</text>
<text x="92.6" y="133">Q6</text>
<text x="113" y="134.9">F1</text>
<text x="136.9" y="133">+5V</text>
<text x="196.2" y="133">+5V_FUSED</text>
<text x="209.9" y="133">+12V</text>
<text x="269.9" y="133">+12V_FUSED</text>
<text x="39.3" y="139.3">316K</text>
<text x="75.3" y="138.1">+3V3</text>
<text x="125.1" y="138.1">+3V3_FUSED</text>
<text x="142.2" y="141.9">Q7A</text>
<text x="158" y="141.2">R58</text>
<text x="176.5" y="141.9">Q7B</text>
<text x="215.8" y="141.9">Q9A</text>
<text x="231.7" y="141.2">R65</text>
<text x="250.2" y="141.9">Q9B</text>
<text x="36.1" y="148.8">R45</text>
<text x="47.6" y="146.3">GND</text>
<text x="81.2" y="147">Q5A</text>
<text x="105.4" y="147">Q5B</text>
<text x="158" y="145.2">10K</text>
<text x="231.7" y="145.2">10K</text>
<text x="36.6" y="152.8">1M</text>
<text x="40.5" y="155.2">R53</text>
<text x="142.1" y="155.2">R57</text>
<text x="170.1" y="155.2">R59</text>
<text x="215.8" y="155.2">R62</text>
<text x="243.7" y="155.2">R68</text>
<text x="39.3" y="157.1">316K</text>
<text x="81.2" y="160.3">R54</text>
<text x="98.9" y="160.3">R55</text>
<text x="142.1" y="157.1">47K</text>
<text x="170.1" y="157.1">47K</text>
<text x="215.8" y="157.1">47K</text>
<text x="243.7" y="157.1">47K</text>
<text x="47.6" y="164.1">GND</text>
<text x="81.2" y="162.2">47K</text>
<text x="98.9" y="162.2">47K</text>
<text x="141.4" y="164.2">GND</text>
<text x="169.4" y="164.2">GND</text>
<text x="215.1" y="164.2">GND</text>
<text x="243" y="164.2">GND</text>
<text x="80.5" y="169.3">GND</text>
<text x="98.3" y="169.3">GND</text>
</g>
<g font-size="1.3" fill="#a90000">
<text x="210.8" y="53.2">10</text>
<text x="211.4" y="48.1">9</text>
<text x="224.1" y="50.7">8</text>
<text x="145.3" y="55.7">6</text>
<text x="158" y="58.3">7</text>
<text x="145.3" y="60.8">5</text>
<text x="107.2" y="76.1">2</text>
<text x="107.2" y="81.1">3</text>
<text x="119.9" y="78.6">1</text>
<text x="210.8" y="81.1">13</text>
<text x="223.5" y="83.7">14</text>
<text x="210.8" y="86.2">12</text>
<text x="157.3" y="97.3" transform="rotate(-90 157.3 97.3)">4</text>
<text x="157.3" y="108" transform="rotate(-90 157.3 108)">11</text>
</g>
<g font-size="1" fill="#006464">
<text x="234.5" y="60.2">SD12C-7</text>
<text x="234.5" y="93.2">SD12C-7</text>
</g>
<g font-size="1" fill="#a90000">
<text x="76.4" y="81.1">13</text>
<text x="76.4" y="83.6">14</text>
<text x="94.7" y="81.1">3</text>
<text x="76.4" y="88.7">12</text>
<text x="76.4" y="86.2">15</text>
<text x="76.9" y="91.3">1</text>
<text x="76.9" y="93.8">5</text>
<text x="76.9" y="96.3">2</text>
<text x="76.9" y="98.9">4</text>
<text x="76.4" y="106.5">16</text>
<text x="94.2" y="106.5">10</text>
<text x="94.2" y="104">11</text>
<text x="76.9" y="109">7</text>
<text x="76.9" y="111.6">8</text>
<text x="94.7" y="111.6">6</text>
<text x="94.7" y="109">9</text>
</g>
<g font-size=".9" fill="#840000">
<text x="17.2" y="26.1">X_AIN0</text>
<text x="17.2" y="43.9">X_AIN1</text>
<text x="262" y="51.5">X_DAC1</text>
<text x="198.6" y="54.1">DAC1</text>
<text x="17.2" y="61.7">X_AIN2</text>
<text x="134.2" y="61.7">+VREF</text>
<text x="17.2" y="79.5">X_AIN3</text>
<text x="170.5" y="79.5">ADC_IN</text>
<text x="198.6" y="87.1">DAC2</text>
<text x="262" y="84.6">X_DAC2</text>
<text x="17.2" y="97.3">X_AIN4</text>
<text x="100.1" y="107.4">MUX1</text>
<text x="100.1" y="104.9">MUX0</text>
<text x="100.1" y="110">MUX2</text>
<text x="17.2" y="115">X_AIN5</text>
<text x="17.2" y="132.8">X_AIN6</text>
<text x="17.2" y="150.6">X_AIN7</text>
</g>
<g font-size=".9" fill="#006464">
<text x="156.2" y="101.1">OPA4990IPWR</text>
<text x="78.7" y="116.1">TMUX4051DYYR</text>
<text x="157.5" y="129.7">BSS314PEH6327XTSA1</text>
<text x="231.1" y="129.7">BSS314PEH6327XTSA1</text>
<text x="87.2" y="134.8">SI2371EDS-T1-BE3</text>
<text x="178.5" y="135.9">SMD1206B050TF/15</text>
<text x="252.2" y="135.9">SMD1206B050TF/15</text>
<text x="107.4" y="141">SMD1206B050TF/15</text>
<text x="75.9" y="149.3">BC857BS,135</text>
<text x="105.4" y="149.3">BC857BS,135</text>
<text x="136.9" y="144.2">BC857BS,135</text>
<text x="176.5" y="144.2">BC857BS,135</text>
<text x="210.5" y="144.2">BC857BS,135</text>
<text x="250.2" y="144.2">BC857BS,135</text>
</g>
<g font-size=".9" fill="#a90000">
<text x="160.8" y="131.9">3</text>
<text x="168.4" y="131.9">2</text>
<text x="234.4" y="131.9">3</text>
<text x="242.1" y="131.9">2</text>
<text x="89.7" y="137">3</text>
<text x="97.3" y="137">2</text>
<text x="167.4" y="137.7" transform="rotate(-90 167.4 137.7)">1</text>
<text x="241.1" y="137.7" transform="rotate(-90 241.1 137.7)">1</text>
<text x="96.3" y="142.8" transform="rotate(-90 96.3 142.8)">1</text>
<text x="147.1" y="138.9" transform="rotate(-90 147.1 138.9)">1</text>
<text x="150.6" y="142">2</text>
<text x="170.9" y="142">5</text>
<text x="175.1" y="138.9" transform="rotate(-90 175.1 138.9)">4</text>
<text x="220.8" y="138.9" transform="rotate(-90 220.8 138.9)">1</text>
<text x="224.3" y="142">2</text>
<text x="244.6" y="142">5</text>
<text x="248.7" y="138.9" transform="rotate(-90 248.7 138.9)">4</text>
<text x="86.2" y="144" transform="rotate(-90 86.2 144)">1</text>
<text x="89.7" y="147.1">2</text>
<text x="99.8" y="147.1">5</text>
<text x="103.9" y="144" transform="rotate(-90 103.9 144)">4</text>
<text x="147.1" y="146.6" transform="rotate(-90 147.1 146.6)">6</text>
<text x="175.1" y="146.6" transform="rotate(-90 175.1 146.6)">3</text>
<text x="220.8" y="146.6" transform="rotate(-90 220.8 146.6)">6</text>
<text x="248.7" y="146.6" transform="rotate(-90 248.7 146.6)">3</text>
<text x="86.2" y="151.6" transform="rotate(-90 86.2 151.6)">6</text>
<text x="103.9" y="151.6" transform="rotate(-90 103.9 151.6)">3</text>
</g>
<g font-size=".8" fill="#840000">
<text x="157.3" y="99" transform="rotate(-90 157.3 99)">V+</text>
<text x="157.3" y="106.6" transform="rotate(-90 157.3 106.6)">V-</text>
</g>
</svg>
